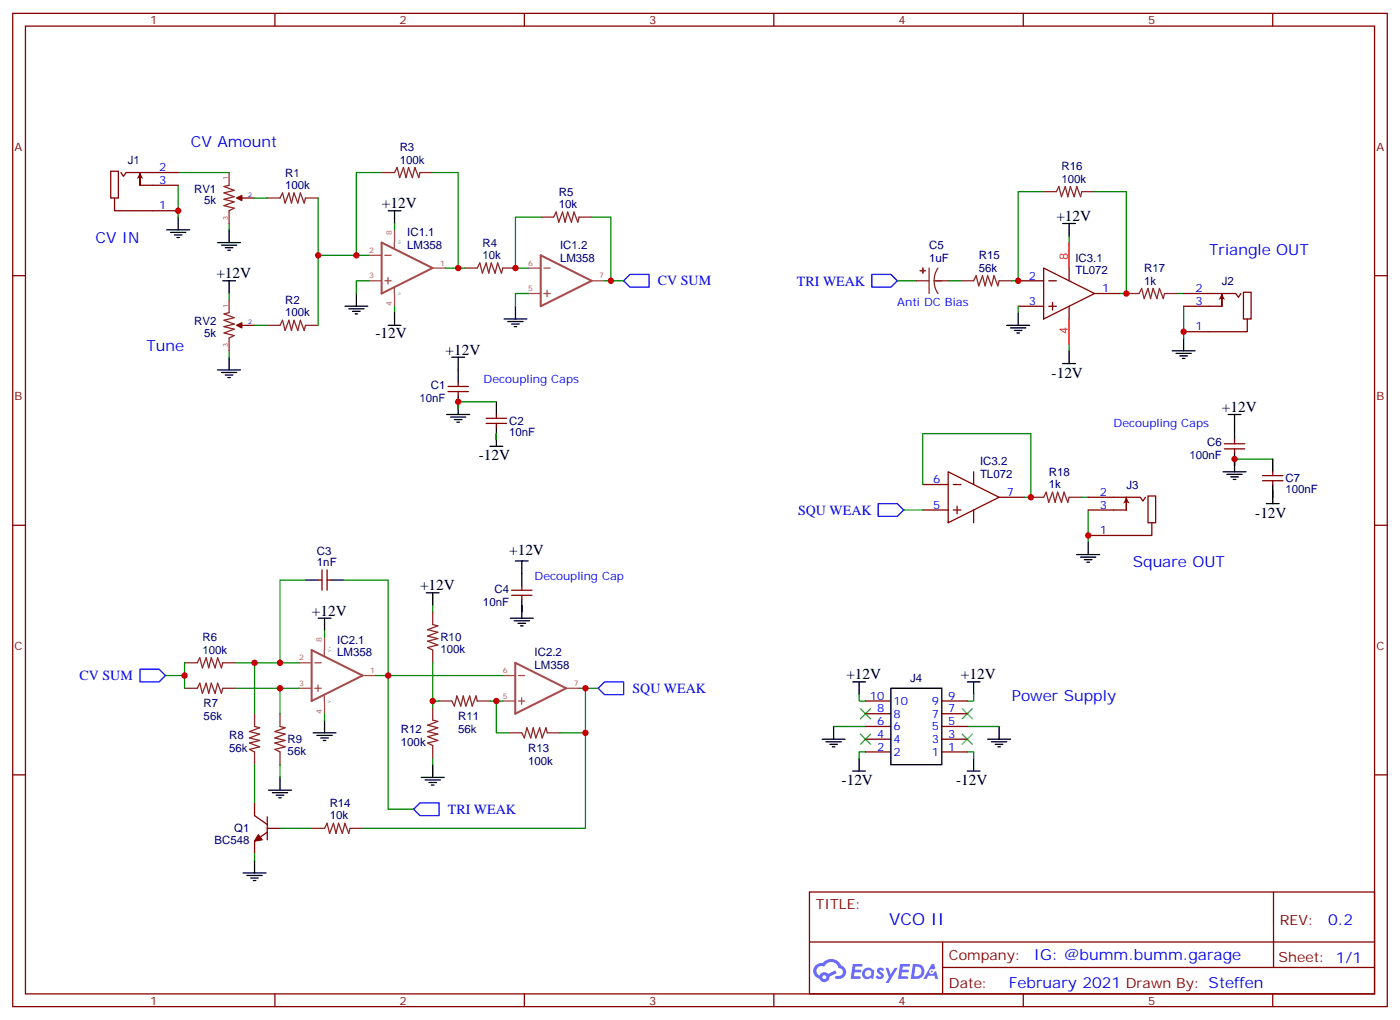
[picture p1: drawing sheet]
<svg xmlns="http://www.w3.org/2000/svg" width="388mm" height="283mm" viewBox="0 0 388 283" stroke-linecap="round" stroke-linejoin="round" font-family="sans-serif">
<g fill="none" stroke="#000" stroke-width=".35">
<path d="M107.6 58.4h3.5M109.4 58.4v3.5M46.2 63.7h6.4M47.3 64.4h4.2M48.3 65.1h2.1M49 65.8h.7M49.4 60.1v3.6M60.3 67.2h6.4M61.4 67.9h4.2M61.7 77.8h3.6M62.4 68.6h2.2M63.1 69.3h.8"/>
<path d="M63.5 63.7v3.5M63.5 77.8v3.5M294.6 61.9h3.5M296.3 61.9v3.5M63.5 99v3.5M95.6 84.8h6.4M96.7 85.5h4.2M97.7 86.3h2.1M98.4 87h.7M98.8 81.3v3.5M107.6 90.1h3.5M109.4 86.6v3.5"/>
<path d="M139.7 88.4h6.3M140.8 89.1h4.2M141.8 89.8h2.1M142.5 90.5h.7M142.9 84.8v3.6M279 90.1h6.4M280.1 90.8h4.2M281.2 91.5h2.1M281.9 92.3h.7M282.2 86.6v3.5M296.3 97.2v3.5M324.9 97.2h6.4"/>
<path d="M326 97.9h4.2M327 98.6h2.1M327.7 99.3h.7M328.1 93.7v3.5M60.3 102.5h6.4M61.4 103.2h4.2M62.4 103.9h2.2M63.1 104.6h.8M294.6 100.7h3.5M298.4 153.6h6.4M299.5 154.3h4.2M300.6 155h2.1"/>
<path d="M301.3 155.8h.7M301.6 150.1v3.5M84.7 160.7h3.5M88.2 171.3h3.5M90 171.3v3.5M91.7 160.7h3.5M118.2 164.2h3.5M119.9 164.2v3.5M90 199.5v3.5M236.4 188.9h3.5M238.1 188.9v3.5M268.1 188.9h3.5"/>
<path d="M269.9 188.9v3.5M74.4 218.9h6.4M75.5 219.6h4.2M77.6 215.4v3.5M86.8 203h6.3M87.8 203.7h4.3M88.9 204.4h2.1M89.6 205.1h.7M116.8 215.4h6.3M117.8 216.1h4.3M118.9 216.8h2.1M119.6 217.5h.7"/>
<path d="M119.9 211.8v3.6M227.9 204.8h6.3M229 205.5h4.2M230 206.2h2.1M230.7 206.9h.7M231.1 201.3v3.5M236.4 213.6h3.5M238.1 210.1v3.5M268.1 213.6h3.5M269.9 210.1v3.5M273.8 204.8h6.3M274.8 205.5h4.2"/>
<path d="M275.9 206.2h2.1M276.6 206.9h.7M276.9 201.3v3.5M70.6 238.3v3.5M76.6 220.3h2.1M77.3 221h.7M67.4 241.8h6.3M68.4 242.5h4.3M69.5 243.2h2.1M70.2 243.9h.7"/>
</g>
<g fill="none" stroke="#8c2424" stroke-width=".35">
<path d="M74.1 54.9h3.5l.7-1.5 .7 2.9 1.1-2.9 .7 2.9 .7-2.9 1 2.9 .8-2.9 1 2.9 .4-1.4h3.5M105.8 47.8h3.6l.7-1.4 .7 2.8 1-2.8 .7 2.8 .7-2.8 1.1 2.8 .7-2.8 1.1 2.8 .3-1.4h3.5M289.3 53.1h3.5l.7-1.4 .7 2.8 1.1-2.8 .7 2.8 .7-2.8 1 2.8 .7-2.8 1.1 2.8 .4-1.4h3.5M128.8 74.3h3.5l.7-1.5 .7 2.9 1.1-2.9 .7 2.9 .7-2.9 1 2.9 .7-2.9 1.1 2.9 .3-1.4h3.6M149.9 60.1h3.6l.7-1.4 .7 2.9 1-2.9 .7 2.9 .7-2.9 1.1 2.9 .7-2.9 1.1 2.9 .3-1.5h3.5M266.3 77.8h3.6l.7-1.4 .7 2.8 1-2.8 .7 2.8 .8-2.8 1 2.8 .7-2.8 1.1 2.8 .3-1.4h3.6M74.1 90.1h3.5l.7-1.4 .7 2.8 1.1-2.8 .7 2.8 .7-2.8 1 2.8 .8-2.8 1 2.8 .4-1.4h3.5M312.2 81.3h3.5l.7-1.4 .7 2.8 1.1-2.8 .7 2.8 .7-2.8 1.1 2.8 .7-2.8 1 2.8 .4-1.4h3.5M285.8 137.8h3.5l.7-1.5 .7 2.9 1-2.9 .8 2.9 .7-2.9 1 2.9 .7-2.9 1.1 2.9 .3-1.4h3.6M119.9 169.5v3.5l1.5 .4-2.9 1 2.9 .8-2.9 1 2.9 .7-2.9 .7 2.9 1.1-2.9 .7 1.4 .7v3.5M51.2 183.6h3.5l.7-1.4 .7 2.8 1-2.8 .8 2.8 .7-2.8 1 2.8 .7-2.8 1.1 2.8 .3-1.4h3.6M51.2 190.7h3.5l.7-1.4 .7 2.8 1-2.8 .8 2.8 .7-2.8 1 2.8 .7-2.8 1.1 2.8 .3-1.4h3.6"/>
<path d="M70.6 197.7v3.6l1.4 .3-2.9 1.1 2.9 .7-2.9 1 2.9 .7-2.9 .7 2.9 1.1-2.9 .7 1.5 .7v3.5M77.6 197.7v3.6l1.4 .3-2.8 1.1 2.8 .7-2.8 1 2.8 .7-2.8 .7 2.8 1.1-2.8 .7 1.4 .7v3.5M119.9 196v3.5l1.5 .3-2.9 1.1 2.9 .7-2.9 1.1 2.9 .7-2.9 .7 2.9 1-2.9 .7 1.4 .8v3.5M121.7 194.2h3.5l.7 1.4 .7-2.8 1.1 2.8 .7-2.8 .7 2.8 1.1-2.8 .7 2.8 1-2.8 .4 1.4h3.5M141.1 203h3.5l.7 1.4 .7-2.8 1.1 2.8 .7-2.8 .7 2.8 1.1-2.8 .7 2.8 1-2.8 .4 1.4h3.5M86.4 229.5h3.6l.7-1.4 .7 2.8 1-2.8 .7 2.8 .7-2.8 1.1 2.8 .7-2.8 1.1 2.8 .3-1.4h3.5"/>
</g>
<g fill="none" stroke="#a64a4a" stroke-width=".35">
<path d="M102.3 77.8h3.5M102.3 70.7h3.5M106.7 77.8h1.7M106.7 70.7h1.7M107.5 76.9v1.8M109.3 67.2v1.6M109.3 79.7v1.6M109.4 63.7v3.4M120 74.3h3.5M146.4 74.3h3.5M150.8 74.3h1.7M164.1 77.8h3.5"/>
<path d="M109.4 81.4v3.4M146.4 81.3h3.5M150.8 81.3h1.7M151.6 80.4v1.8M90 176.6v3.4M82.9 190.7h3.5M82.9 183.6h3.5M87.3 190.7h1.7M87.3 183.6h1.7M88.1 189.8v1.8M89.9 180.1v1.6M89.9 192.5v1.7"/>
<path d="M90 194.3v3.4M100.6 187.1h3.5M139.3 187.1h3.5M139.3 194.2h3.5M143.7 187.1h1.8M143.7 194.2h1.8M144.6 193.3v1.8M157 190.7h3.5"/>
</g>
<path d="M105.8 67.2l14.1 7.1-14.1 7zM149.9 70.7l14.1 7.1-14.1 7zM86.4 180.1l14.1 7-14.1 7.1zM142.8 183.6l14.1 7.1-14.1 7z" fill="none" stroke="#a64a4a" stroke-width=".56"/>
<g fill="none" stroke="#008700" stroke-width=".35">
<path d="M49.4 47.8h14.1M88.2 54.9v15.8h14.1M105.8 47.8h-7v22.9M119.9 47.8h7.1v26.5h-3.5M289.3 53.1h-7.1v24.7h-1.7M303.4 53.1h8.8v28.2h-1.8M63.5 61.9v1.8M88.2 70.7v19.4M102.3 77.8h-3.5v3.5M109.4 61.9v1.8M127 74.3h1.8M149.9 60.1h-7v14.2h3.5"/>
<path d="M164 60.1h5.3v17.7h-1.7M169.3 77.8h3.6M248.7 77.8h5.3M262.8 77.8h3.5M296.3 65.4v1.8M63.5 81.3v1.8M63.5 97.2v1.8M109.4 84.8v1.8M146.4 81.3h-3.5v3.5M282.2 84.8v1.8M296.3 95.4v1.8M326.3 81.3h1.8"/>
<path d="M255.8 134.2v-14.1h30v17.7h-1.8M299.9 137.8h1.7M250.5 141.3h5.3M84.7 160.7h-7.1v22.9M90 174.8v1.8M95.2 160.7h12.4v63.5h7.1M119.9 167.7v1.8M45.9 187.1h5.3M51.2 183.6v7.1M65.3 190.7h17.6M65.3 183.6h17.6M70.6 183.6v14.1"/>
<path d="M77.6 190.7v7M90 197.7v1.8M104.1 187.1h35.2M119.9 183.6v12.4M119.9 194.2h1.8M135.8 194.2h3.5M137.6 194.2v8.8h3.5M160.5 190.7h5.3M162.3 190.7v12.3h-7.1M238.1 192.4v1.8h1.8M269.9 192.4v1.8h-1.8M70.6 211.8v10.6"/>
<path d="M77.6 211.8v3.6M119.9 210.1v1.7M162.3 203v26.5h-61.8M231.1 201.3h8.8M239.9 208.3h-1.8v1.8M268.1 208.3h1.8v1.8M268.1 201.3h8.8M70.6 236.5v1.8M77.6 229.5h8.8"/>
</g>
<g fill="none" stroke="#870000" stroke-width=".35">
<path d="M3.5 3.7h381v275.2h-381zM7.1 7.2h373.9v268.1h-373.9zM76.2 3.7v3.5M145.3 3.7v3.5M214.5 3.7v3.5M283.6 3.7v3.5M352.8 3.7v3.5M3.5 76.4h3.6M282.2 77.8h7.1M289.3 74.3l14.1 7-14.1 7.1zM290.7 77.8h2.1M296.3 74.3v3.5"/>
<path d="M381 76.4h3.5M282.2 84.8h7.1M290.7 84.8h2.1M291.7 83.8v2.1M296.3 84.8v3.6M303.4 81.3h7M255.8 134.2h7M262.8 130.7l14.1 7.1-14.1 7zM264.2 134.2h2.1M269.9 130.7v3.5M276.9 137.8h7.1M3.5 145.5h3.6"/>
<path d="M89.3 157.9v5.6M90.7 157.9v5.6M255.8 141.3h7M264.2 141.3h2.1M265.3 140.2v2.1M269.9 141.3v3.5M381 145.5h3.5M88.2 160.7h1.1M90.7 160.7h1M3.5 214.7h3.6M381 214.7h3.5M70.6 222.4v3.6l3.5 2.4"/>
<path d="M74.1 230.5l-3.5 2.5v3.5M74.1 229.5h3.5M74.1 226.3v6.4M224.4 247.1h156.6v28.2h-156.6zM353 247.1v20.9M76.2 275.3v3.6M145.3 275.3v3.6M214.5 275.3v3.6M224.4 261h156.5M261.3 268h119.6M261.3 261v14.1M283.6 275.3v3.6"/>
<path d="M352.8 275.3v3.6"/>
</g>
<path d="M172.9 77.8l1.7-1.8h5.3v3.6h-5.3zM241.7 76h5.2l1.8 1.8-1.8 1.8h-5.2zM243.4 139.5h5.3l1.8 1.8-1.8 1.8h-5.3zM38.8 185.4h5.3l1.8 1.7-1.8 1.8h-5.3zM165.8 190.7l1.8-1.8h5.3v3.5h-5.3zM114.7 224.2l1.7-1.8h5.3v3.6h-5.3z" fill="none" stroke="#00f" stroke-width=".35"/>
<path d="M71.6 231.2l1.1 1.5-2.1 .3z" fill="#870000" stroke="#870000" stroke-width=".35"/>
<path d="M296.3 67.2v7.1M296.3 88.4v7" fill="none" stroke="#f00" stroke-width=".35"/>
<path d="M238.5 196.3l2.8 2.8M241.3 196.3l-2.8 2.8M266.7 196.3l2.8 2.8M269.5 196.3l-2.8 2.8M238.5 203.4l2.8 2.8M241.3 203.4l-2.8 2.8M266.7 203.4l2.8 2.8M269.5 203.4l-2.8 2.8" fill="none" stroke="#3c3" stroke-width=".35"/>
<g fill="#5487ff">
<path d="M243.4 268.3a1.22 1.22 0 0 1 1.7 .3l-.4 .5a.47 .47 0 0 0-.4-.4 .47 .47 0 0 0-.5 .2l.1 .2a1.23 1.23 0 0 1 .8 1.9 1.44 1.44 0 0 1-2.1-.3l.5-.5 .8 .4a.29 .29 0 0 0 .3-.3 .29 .29 0 0 0-.3-.3 1.04 1.04 0 0 1-.5-1.7z"/>
<path d="M236.4 267h2.3l.3 .2-.1 .5-1.8 .1-.1 .8h1.5l.3 .4-.4 .4h-1.6l-.1 1.1h1.7l.2 .3-.2 .4h-2.6z"/>
<path d="M249.5 267.1h2.4l.3 .1-.1 .5-1.9 .1-.1 .8h1.5l.4 .4-.4 .4h-1.6l-.2 1.1h1.8l.1 .3-.1 .3-2.7 .1z"/>
<path d="M258.3 267.1h.7l.3 1.2-.6 .3a.69 .69 0 0 0-1 .3 .69 .69 0 0 0 .4 1 .69 .69 0 0 0 .9-.7l.5-.2 .5 2.2h-.8l-.2-.9h-1.7l-.5 .9h-.9z"/>
<path d="M245.5 268.1h.8l.6 1.9 1.1-1.9h.8l-2.5 4.2h-.8l.9-1.5z"/>
<path d="M253 267.1l-.6 4.1h1.4a2.11 2.11 0 0 0 2.4-2.1 2.11 2.11 0 0 0-2.5-2zM253.8 267.8a1.39 1.39 0 0 1 1.6 1.4 1.39 1.39 0 0 1-1.8 1.3h-.2z"/>
<path d="M239.4 268.7a1.54 1.54 0 0 0-.1 2.1 1.54 1.54 0 0 0 2.1 .2l.6 .2 .3-2.3-.1-.2-.4-.1a1.49 1.49 0 0 0-2.4 .1zM239.6 269.7a.95 .95 0 0 1 1.9 0 .95 .95 0 0 1-1.9 0z"/>
<path d="M226.1 267.4a2.18 2.18 0 0 0 1 3.7 1.44 1.44 0 0 0 1.7 1 1.44 1.44 0 0 0 1.1-1.5l2-1-.4-.8-1.9 1a1.47 1.47 0 0 0-2.5 .5 1.39 1.39 0 0 1-.6-2 1.39 1.39 0 0 1 2-.5 2.12 2.12 0 0 1 2.1-1.3 2.12 2.12 0 0 1 1.9 1.7 1.14 1.14 0 0 1 1.1 1.4 1.14 1.14 0 0 1-1.6 .8 .43 .43 0 0 0-.6 .3 .43 .43 0 0 0 .5 .5 1.98 1.98 0 0 0 2.5-1.2 1.98 1.98 0 0 0-1.3-2.5 3.1 3.1 0 0 0-5.2-.7l-.9 .1zM228 270.7a.54 .54 0 0 1 1 0 .54 .54 0 0 1-1 0z"/>
<circle cx="258.3" cy="269.2" r=".26"/>
</g>
<g fill="none" stroke="#000" stroke-width=".35">
<path d="M125.2 99h3.6M127 99v7M123.8 114.8h6.4M124.9 115.5h4.2M125.9 116.2h2.2M126.6 116.9h.8M127 109.5v5.3M137.6 111.3v3.5M137.6 118.4v5.2M340.4 114.8h3.6M342.2 114.8v7.1M135.8 123.6h3.5"/>
<path d="M339 130.7h6.4M340.1 131.4h4.2M341.1 132.1h2.2M341.8 132.8h.7M342.2 125.4v5.3M351 139.5h3.5M352.8 127.2v3.5M352.8 134.2v5.3M142.9 155.4h3.5M144.6 155.4v7.1M141.5 171.3h6.3M142.5 172h4.3"/>
<path d="M143.6 172.7h2.1M144.3 173.4h.7M144.6 166v5.3M246.9 190.7h14.2v21.1h-14.2z"/>
</g>
<g fill="none" stroke="#870000" stroke-width=".35">
<path d="M67 54.9h3.6M67 90.1h3.6M124.2 108.5h5.6M124.2 107.1h5.6M127 106v1.1M127 108.5v1M134.8 117.3h5.6M134.8 115.9h5.6M137.6 114.8v1.1M137.6 117.3v1.1M301.6 137.8h14.5l.7 1 .7-1M318.2 137.4h2.1v7.4h-2.1z"/>
<path d="M339.4 124.4h5.6M339.4 122.9h5.6M342.2 121.9v1M342.2 124.4v1M350 133.2h5.6M350 131.8h5.6M352.8 130.7v1.1M352.8 133.2v1M301.6 141.3h10.6M312.2 141.3v-3.5v3.5M319.3 144.8v3.5h-17.7M141.8 164.9h5.7"/>
<path d="M141.8 163.5h5.7M144.6 162.5v1M144.6 164.9v1.1M239.9 194.2h7M239.9 197.7h7M261.1 194.2h7M261.1 197.7h7M239.9 201.3h7M239.9 204.8h7M239.9 208.3h7M261.1 201.3h7M261.1 204.8h7"/>
<path d="M261.1 208.3h7"/>
</g>
<path d="M49.4 51.3v8.8M70.6 54.9h3.5M70.6 90.1h3.5M328.1 84.8v8.9M137.6 111.3h-10.6v1.8M137.6 120.1v1.8M352.8 127.2h-10.6v1.7M352.8 136v1.8M301.6 141.3v8.8M144.6 167.7v1.8" fill="none" stroke="#008700" stroke-width=".35"/>
<path d="M63.5 47.8v3.5l-1.4 .4 2.8 1-2.8 .7 2.8 1.1-2.8 .7 2.8 .7-2.8 1.1 2.8 .7-1.4 .7v3.5M65.6 54.9h1.4M254 77.8h3.5M257.5 74.3v7M258.9 77.8l.3 1.8 .8 1.7M258.9 77.8h3.9M260 74.3l-.8 1.6-.3 1.9M63.5 83.1v3.5l-1.4 .4 2.8 1-2.8 .7 2.8 1.1-2.8 .7 2.8 .7-2.8 1.1 2.8 .7-1.4 .7v3.5M65.6 90.1h1.4" fill="none" stroke="#8c2424" stroke-width=".35"/>
<g fill="#8c2424" stroke="#8c2424" stroke-width=".35">
<path d="M255.8 74.3v1.4z"/>
<path d="M255.1 75h1.4z"/>
</g>
<g fill="#870000" stroke="#870000" stroke-width=".35">
<path d="M65.6 54.9l1.4-.7v1.4z"/>
<path d="M65.6 90.1l1.4-.7v1.4z"/>
</g>
<path d="M312.2 137.8l.9 1.7-.9-.4-.9 .4z" fill="#870000"/>
<path d="M328.1 81.3h14.4l.8 1.1 .7-1.1M328.1 84.8h10.6M338.7 84.8v-3.5v3.5M344.7 81h2.1v7.4h-2.1zM345.7 88.4v3.5h-17.6" fill="none" stroke="#870000" stroke-width=".35"/>
<path d="M338.7 81.3l.8 1.8-.8-.5-.9 .5z" fill="#870000"/>
<path d="M30.7 47.4h2.1v7.5h-2.1zM31.7 54.9v3.5h17.7M33.5 47.8l.7 1.1 .7-1.1h14.5M38.8 51.3v-3.5v3.5M38.8 51.3h10.6" fill="none" stroke="#870000" stroke-width=".35"/>
<path d="M38.8 47.8l.9 1.8-.9-.5-.9 .5z" fill="#870000"/>
<g fill="#c00">
<circle cx="282.2" cy="77.8" r=".88"/>
<circle cx="312.2" cy="81.3" r=".88"/>
<circle cx="285.8" cy="137.8" r=".88"/>
<circle cx="88.2" cy="70.7" r=".88"/>
<circle cx="142.9" cy="74.3" r=".88"/>
<circle cx="127" cy="74.3" r=".88"/>
<circle cx="169.3" cy="77.8" r=".88"/>
<circle cx="162.3" cy="190.7" r=".88"/>
<circle cx="77.6" cy="183.6" r=".88"/>
<circle cx="107.6" cy="187.1" r=".88"/>
<circle cx="70.6" cy="183.6" r=".88"/>
<circle cx="51.2" cy="187.1" r=".88"/>
<circle cx="137.6" cy="194.2" r=".88"/>
<circle cx="119.9" cy="194.2" r=".88"/>
<circle cx="77.6" cy="190.7" r=".88"/>
<circle cx="162.3" cy="203" r=".88"/>
<circle cx="98.8" cy="70.7" r=".88"/>
<circle cx="127" cy="111.3" r=".88"/>
<circle cx="342.2" cy="127.2" r=".88"/>
<circle cx="301.6" cy="148.3" r=".88"/>
<circle cx="328.1" cy="91.9" r=".88"/>
<circle cx="49.4" cy="58.4" r=".88"/>
</g>
<text font-size="4.6" fill="#00f" x="246.5" y="256.1">VCO II</text>
<g font-size="4.2" fill="#00f">
<text x="52.9" y="40.7">CV Amount</text>
<text x="26.5" y="67.2">CV IN</text>
<text x="335.1" y="70.7">Triangle OUT</text>
<text x="40.6" y="97.2">Tune</text>
<text x="314" y="157.2">Square OUT</text>
<text x="280.5" y="194.2">Power Supply</text>
<text x="368.2" y="256.4">0.2</text>
<text x="286.5" y="265.9">IG: @bumm.bumm.garage</text>
<text x="279.6" y="273.7">February 2021 Drawn By: Steffen</text>
</g>
<g font-size="4.2">
<text x="105.8" y="57.7">+12V</text>
<text x="292.8" y="61.2">+12V</text>
<text x="60" y="77.1">+12V</text>
<text x="104.1" y="93.7">-12V</text>
<text x="123.5" y="98.2">+12V</text>
<text x="291.5" y="104.6">-12V</text>
<text x="338.7" y="114.1">+12V</text>
<text x="132.7" y="127.6">-12V</text>
<text x="347.9" y="143.4">-12V</text>
<text x="141.1" y="153.6">+12V</text>
<text x="116.4" y="163.5">+12V</text>
<text x="86.4" y="170.6">+12V</text>
<text x="234.6" y="188.2">+12V</text>
<text x="266.3" y="188.2">+12V</text>
<text x="233.3" y="217.5">-12V</text>
<text x="265" y="217.5">-12V</text>
</g>
<g font-size="3.9" fill="#00f">
<text x="182.4" y="79.1">CV SUM</text>
<text x="220.9" y="79.1">TRI WEAK</text>
<text x="221.2" y="142.8">SQU WEAK</text>
<text x="22" y="188.5">CV SUM</text>
<text x="175.3" y="192">SQU WEAK</text>
<text x="124.1" y="225.5">TRI WEAK</text>
</g>
<g font-size="3.9" fill="#800">
<text x="226.1" y="251.7">TITLE:</text>
<text x="354.8" y="256.4">REV:</text>
<text x="263" y="265.9">Company:</text>
<text x="354.4" y="266.5">Sheet: 1/1</text>
<text x="263" y="273.6">Date:</text>
</g>
<g font-size="3.2" fill="#800">
<text x="41.6" y="6.7">1</text>
<text x="110.8" y="6.7">2</text>
<text x="179.9" y="6.7">3</text>
<text x="249.1" y="6.7">4</text>
<text x="318.2" y="6.7">5</text>
<text x="4.1" y="41.8">A</text>
<text x="381.5" y="41.8">A</text>
<text x="4.1" y="110.9">B</text>
<text x="381.5" y="110.9">B</text>
<text x="4.1" y="180.1">C</text>
<text x="381.5" y="180.1">C</text>
<text x="41.6" y="278.3">1</text>
<text x="110.8" y="278.3">2</text>
<text x="179.9" y="278.3">3</text>
<text x="249.1" y="278.3">4</text>
<text x="318.2" y="278.3">5</text>
</g>
<g font-size="3.2" fill="#000080">
<text x="110.8" y="41.9">R3</text>
<text x="35.4" y="45.4">J1</text>
<text x="110.8" y="45.3">100k</text>
<text x="294.2" y="47.2">R16</text>
<text x="53.8" y="53.5">RV1</text>
<text x="79" y="52.4">100k</text>
<text x="79" y="48.9">R1</text>
<text x="294.2" y="50.6">100k</text>
<text x="56.6" y="56.6">5k</text>
<text x="154.9" y="57.7">10k</text>
<text x="154.9" y="54.2">R5</text>
<text x="112.9" y="65.4">IC1.1</text>
<text x="112.9" y="69">LM358</text>
<text x="133.7" y="71.8">10k</text>
<text x="133.7" y="68.3">R4</text>
<text x="155.2" y="69">IC1.2</text>
<text x="257.5" y="69">C5</text>
<text x="271.3" y="71.9">R15</text>
<text x="155.2" y="72.5">LM358</text>
<text x="257.5" y="72.5">1uF</text>
<text x="271.3" y="75.3">56k</text>
<text x="298.1" y="76">TL072</text>
<text x="298.1" y="72.5">IC3.1</text>
<text x="317.2" y="75.4">R17</text>
<text x="317.2" y="78.8">1k</text>
<text x="338.7" y="78.9">J2</text>
<text x="79" y="87.7">100k</text>
<text x="79" y="84.2">R2</text>
<text x="53.8" y="90.1">RV2</text>
<text x="56.6" y="93.2">5k</text>
<text x="119.4" y="107.8">C1</text>
<text x="116.2" y="111.3">10nF</text>
<text x="141.1" y="117.8">C2</text>
<text x="141.1" y="120.8">10nF</text>
<text x="334.6" y="123.6">C6</text>
<text x="271.6" y="128.9">IC3.2</text>
<text x="290.7" y="131.8">R18</text>
<text x="329.7" y="127.2">100nF</text>
<text x="271.6" y="132.5">TL072</text>
<text x="290.7" y="135.3">1k</text>
<text x="312.2" y="135.4">J3</text>
<text x="356.3" y="136.7">100nF</text>
<text x="356.3" y="133.6">C7</text>
<text x="87.9" y="153.6">C3</text>
<text x="87.9" y="156.8">1nF</text>
<text x="133.9" y="167.7">10nF</text>
<text x="137.1" y="164.2">C4</text>
<text x="56.1" y="177.7">R6</text>
<text x="93.5" y="178.3">IC2.1</text>
<text x="122.1" y="177.7">R10</text>
<text x="56.1" y="181.2">100k</text>
<text x="93.5" y="181.9">LM358</text>
<text x="122.1" y="180.8">100k</text>
<text x="148.2" y="185.4">LM358</text>
<text x="148.2" y="181.9">IC2.2</text>
<text x="252.2" y="188.9">J4</text>
<text x="56.4" y="196">R7</text>
<text x="56.4" y="199.5">56k</text>
<text x="111.1" y="203">R12</text>
<text x="127" y="203">56k</text>
<text x="127" y="199.5">R11</text>
<text x="63.5" y="208.3">56k</text>
<text x="63.5" y="204.8">R8</text>
<text x="79.7" y="209.1">56k</text>
<text x="79.7" y="205.9">R9</text>
<text x="111.1" y="206.6">100k</text>
<text x="146.4" y="208.3">R13</text>
<text x="146.4" y="211.8">100k</text>
<text x="91.4" y="227">10k</text>
<text x="91.4" y="223.6">R14</text>
<text x="59.4" y="233.8">BC548</text>
<text x="64.9" y="230.6">Q1</text>
</g>
<g font-size="3.2" fill="#00f">
<text x="44.1" y="47.4">2</text>
<text x="44.1" y="51">3</text>
<text x="44.1" y="58">1</text>
<text x="285.1" y="77.4">2</text>
<text x="305.5" y="81">1</text>
<text x="331.4" y="81">2</text>
<text x="248.7" y="84.8">Anti DC Bias</text>
<text x="285.1" y="84.5">3</text>
<text x="331.4" y="84.5">3</text>
<text x="331.4" y="91.5">1</text>
<text x="134.1" y="106">Decoupling Caps</text>
<text x="308.7" y="118.4">Decoupling Caps</text>
<text x="258.7" y="133.9">6</text>
<text x="279" y="137.4">7</text>
<text x="304.9" y="137.4">2</text>
<text x="258.7" y="140.9">5</text>
<text x="304.9" y="140.9">3</text>
<text x="304.9" y="148">1</text>
<text x="148.2" y="160.7">Decoupling Cap</text>
<text x="241.1" y="193.9">10</text>
<text x="243.2" y="197.4">8</text>
<text x="247.6" y="195.3">10</text>
<text x="258.3" y="195.3">9</text>
<text x="262.8" y="193.9">9</text>
<text x="262.8" y="197.4">7</text>
<text x="243.2" y="200.9">6</text>
<text x="247.6" y="198.8">8</text>
<text x="247.6" y="202.3">6</text>
<text x="258.3" y="198.8">7</text>
<text x="258.3" y="202.3">5</text>
<text x="262.8" y="200.9">5</text>
<text x="243.2" y="204.4">4</text>
<text x="243.2" y="208">2</text>
<text x="247.6" y="205.8">4</text>
<text x="247.6" y="209.4">2</text>
<text x="258.3" y="205.8">3</text>
<text x="258.3" y="209.4">1</text>
<text x="262.8" y="204.4">3</text>
<text x="262.8" y="208">1</text>
</g>
<g font-size="3.2" fill="#f00">
<text x="296" y="72.1" transform="rotate(-90 296 72.1)">8</text>
<text x="296" y="92.5" transform="rotate(-90 296 92.5)">4</text>
</g>
<g font-size="2.1" fill="#a54b4b">
<text x="108.6" y="65.1" transform="rotate(-90 108.6 65.1)">8</text>
<text x="102.3" y="70">2</text>
<text x="102.3" y="77.1">3</text>
<text x="122" y="73.6">1</text>
<text x="146.4" y="73.6">6</text>
<text x="166.1" y="77.1">7</text>
<text x="146.4" y="80.6">5</text>
<text x="108.6" y="84.8" transform="rotate(-90 108.6 84.8)">4</text>
<text x="89.2" y="178" transform="rotate(-90 89.2 178)">8</text>
<text x="82.9" y="182.9">2</text>
<text x="82.9" y="190">3</text>
<text x="102.6" y="186.5">1</text>
<text x="139.3" y="186.5">6</text>
<text x="159.1" y="190">7</text>
<text x="89.2" y="197.7" transform="rotate(-90 89.2 197.7)">4</text>
<text x="139.3" y="193.5">5</text>
</g>
<g font-size="1.8" fill="#8d2323">
<text x="63.1" y="49.9" transform="rotate(-90 63.1 49.9)">1</text>
<text x="63.1" y="60.9" transform="rotate(-90 63.1 60.9)">3</text>
<text x="63.1" y="85.2" transform="rotate(-90 63.1 85.2)">1</text>
<text x="63.1" y="96.2" transform="rotate(-90 63.1 96.2)">3</text>
</g>
<g font-size="1.8" fill="#00f">
<text x="68.8" y="54.5">2</text>
<text x="68.8" y="89.8">2</text>
</g>
<g font-size="1.1" fill="#4ba54b">
<text x="111.1" y="67.7" transform="rotate(-90 111.1 67.7)">V+</text>
<text x="111.1" y="81.8" transform="rotate(-90 111.1 81.8)">V-</text>
<text x="91.7" y="180.6" transform="rotate(-90 91.7 180.6)">V+</text>
<text x="91.7" y="194.7" transform="rotate(-90 91.7 194.7)">V-</text>
</g>
</svg>
